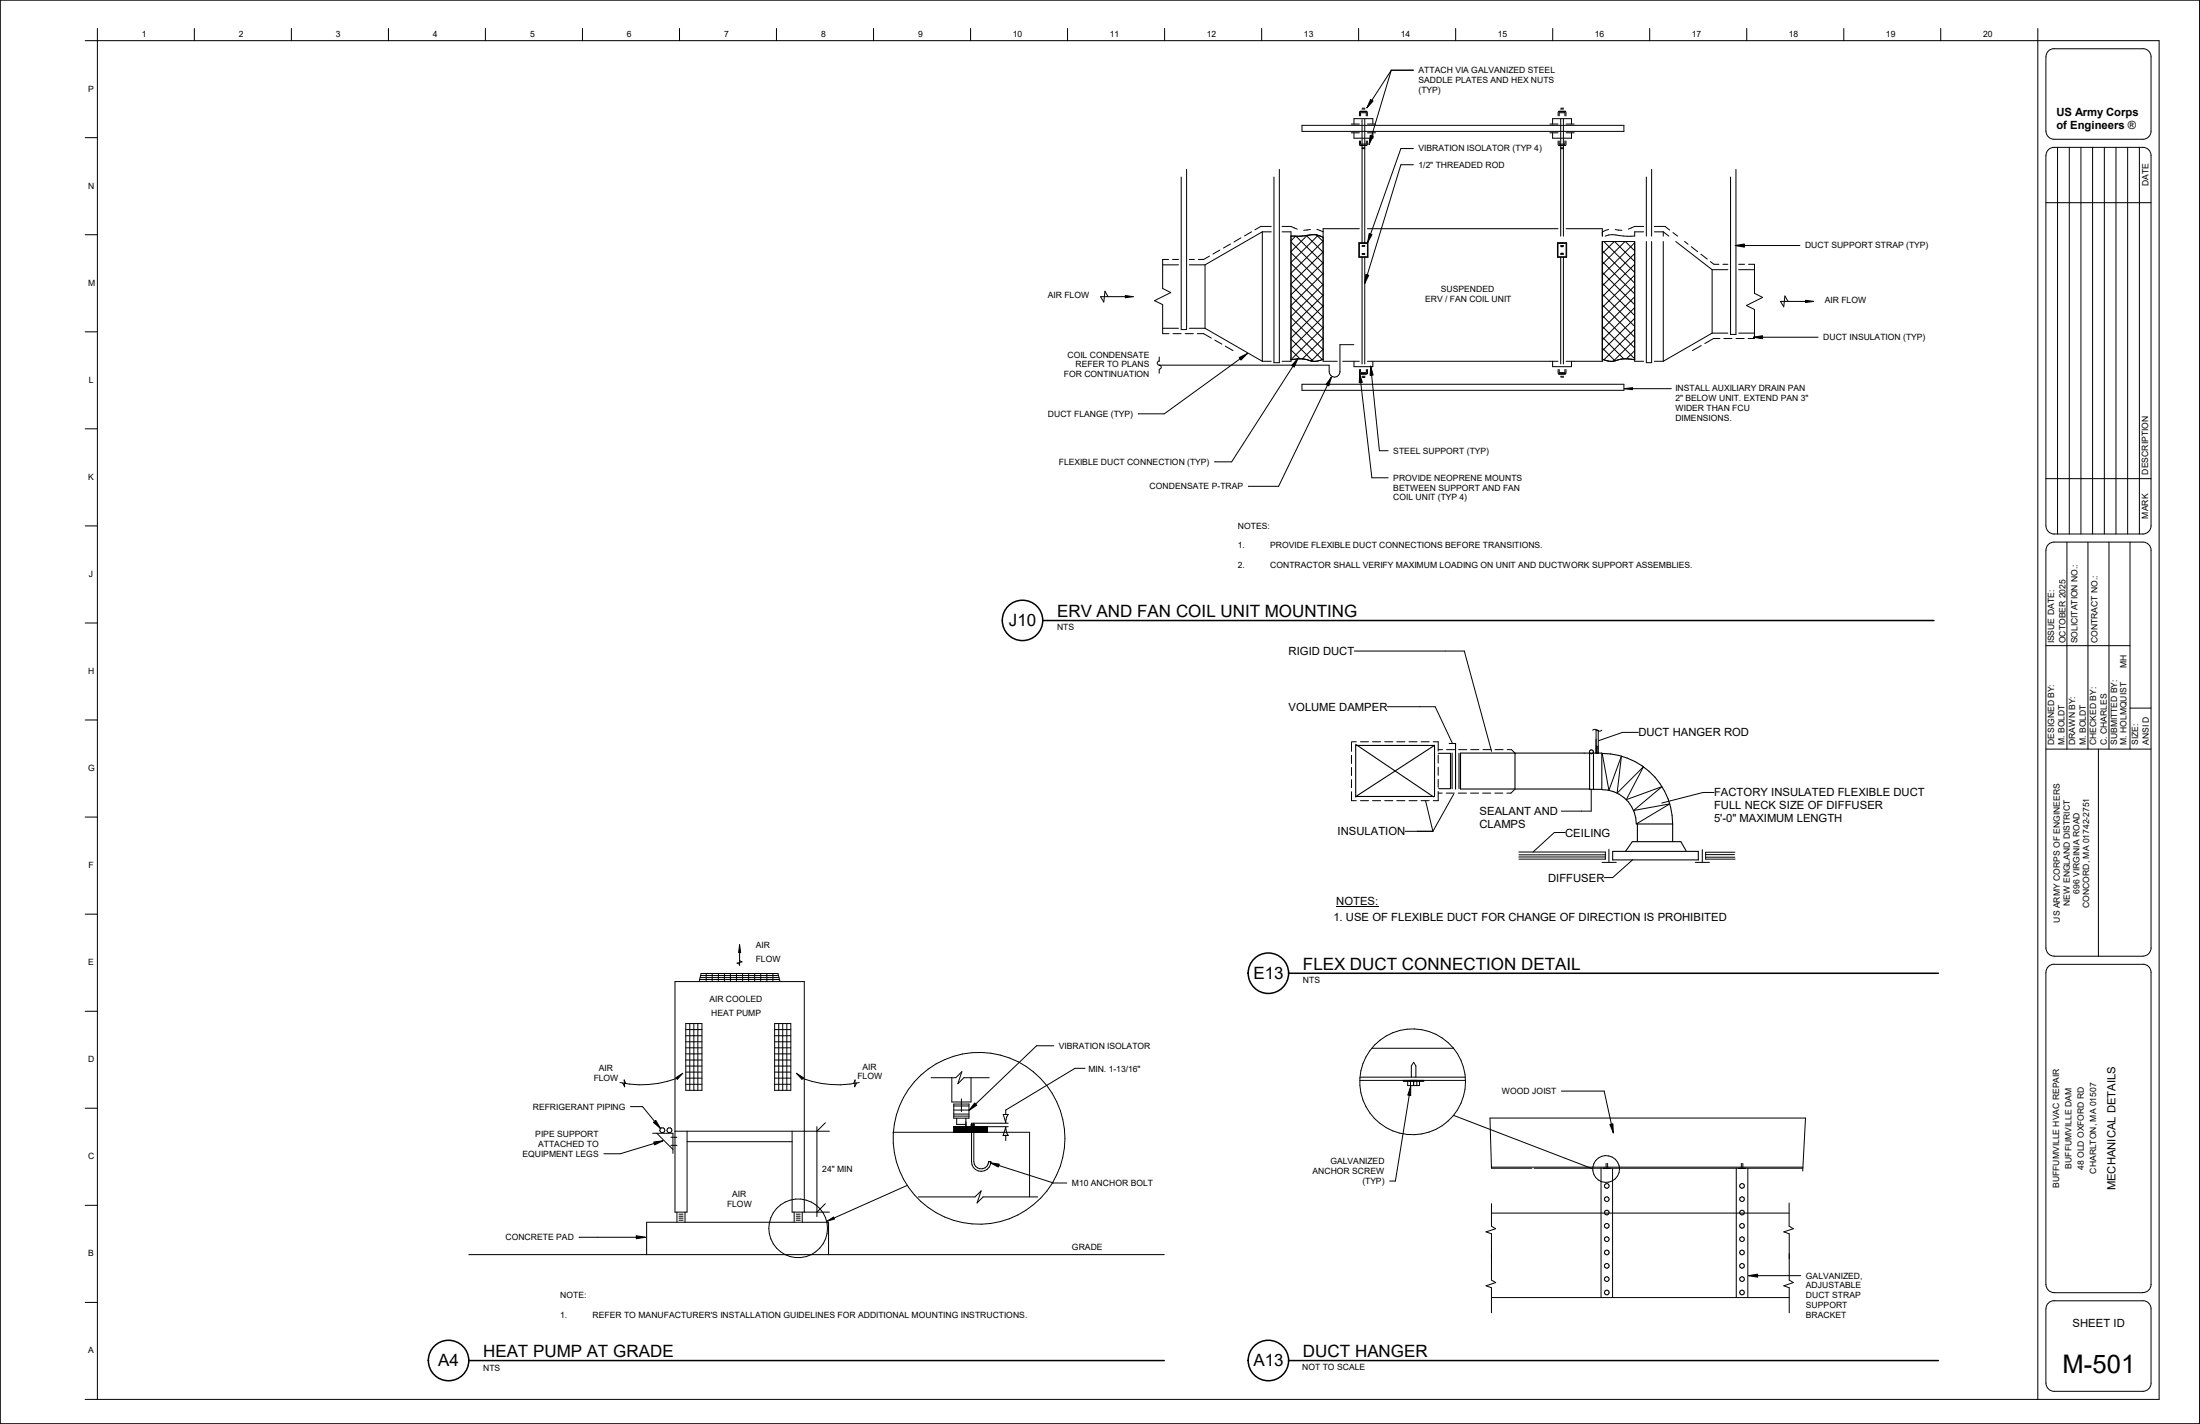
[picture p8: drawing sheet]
<svg xmlns="http://www.w3.org/2000/svg" width="864mm" height="559mm" viewBox="0 0 864 559" stroke-linecap="round" stroke-linejoin="round" font-family="sans-serif">
<path d="M441.7 116h3.2v.8h-3.2zM708.8 117.9h3.2v.8h-3.2zM637.6 152.1h3.2v.8h-3.2zM289.9 370.7h.8v3.1h-.8zM265.3 421.2h2.7v2.3h-2.7zM312.7 421.2h2.6v2.3h-2.6zM374.4 442.1h13.2v2.2h-13.2zM324.6 477.6h2.9v1.7h-2.9z" fill="#000"/>
<g fill="none" stroke="#000" stroke-width=".39">
<path d="M511.1 49.2h126.4v2.4h-126.4zM530.4 52.1h3.2M530.4 48.7h3.2M531.5 48.7v-2.1h7.4v2.1M531.5 52.1v2.1h7.4v-2.1M533.7 43.9v1.6M533.7 55.3v1.6M533.8 57h2.8M533.8 43.8h2.8M533.9 57.1h2.6M533.9 43.7h2.6M534.1 45.5v-1.3h2.2v1.3"/>
<path d="M534.1 55.3v1.3h2.2v-1.3M534.6 42.8h1.2M534.7 46.9v48.4M534.7 58.3h1M534.7 58h1M534.8 42.5h1M535.7 46.6v48.7M536.7 43.9v1.6M536.7 55.3v1.6M536.8 52.1h3.2M536.8 48.7h3.2M608.4 52.1h3.2"/>
<path d="M608.4 48.7h3.2M609.5 48.7v-2.1h7.4v2.1M609.5 52.1v2.1h7.4v-2.1M611.6 43.9v1.6M611.6 55.3v1.6M611.8 57h2.8M611.8 43.8h2.8M611.9 57.1h2.6M611.9 43.7h2.6M612.1 45.5v-1.3h2.2v1.3M612.1 55.3v1.3h2.2v-1.3M612.6 42.8h1.1"/>
<path d="M612.6 46.6v46.1M612.6 58.3h1.1M612.6 58h1.1M612.7 42.5h1.1M613.7 46.6v46.1M614.7 43.9v1.6M614.7 55.3v1.6M614.8 52.1h3.1M614.8 48.7h3.1M465.8 66.5v62.8h-2.1v-59.8M502.2 66.5v75.8h-2.1v-72.8M646.3 69.5v23.2"/>
<path d="M648.3 66.5v26.2M681.4 66.5v64.7h-2.1v-61.7M478.9 98.1l-2.8 1.6M483 95.8l-2.7 1.5M487.1 93.3l-2.7 1.7M491.3 91l-2.8 1.6M495.5 91h3.5M495.5 91l-22.5 12.9M495.5 91v50.8M499 88.9h-4.1l-2.3 1.3M503.3 91h3.5v50.8h-3.5M503.3 88.9h3.5l2.4 1"/>
<path d="M506.8 99.1l12.6 12.7M506.8 94.9l12.6 12.6M508.6 92.7l-1.8 1.8M508.8 92.7l10.6 10.6M509.6 92.7h1.4a10.9 10.9 0 0 1 8.4 .4 7.9 7.9 0 0 0-6.3-.7l-6.3 6.4M512.8 92.4l6.6 6.6M513.2 92.4l-6.4 .2 2.6 .1M514.4 90l-2.6 .4M516.8 92.2l2.6 2.6M516.9 90l2.5 1M517.4 92.4l-10.6 10.6M519.4 94.6l-12.6 12.6"/>
<path d="M519.4 98.8l-12.6 12.7M533.4 95.3h3.6v5.7h-3.6zM533.6 89.7h-14.2v52.1h5.5M533.6 95.5h3.2v5.3h-3.2zM534.7 96.7h1M534.7 96.4h1.1M534.7 99.5h1M534.7 99.8h1.1M536.8 89.7h74.8M611.4 95.3h3.6v5.7h-3.6zM611.6 95.5h3.2v5.3h-3.2zM612.6 96.4h1.1"/>
<path d="M612.6 99.8h1.1M612.6 96.7h1.1M612.6 99.5h1.1M612.8 96.8h.8M612.8 99.4h.8M614.8 89.7h14.2v3M629 98.4l12.7 12.7M629.6 94.8l12.1 12.1M631.4 90l-2.4 1M633.6 94.8l-4.6 4.7M633.8 94.8l7.9 7.9M634 90.1l2.7 .3"/>
<path d="M637.9 94.8l-8.9 8.9M638 94.8l3.7 3.6M641.7 95.3l-12.7 12.7M641.7 99.5l-12.7 12.7M645.2 91h-3.5v1.6l-5.9-.1a8.6 8.6 0 0 0-5.7 .2M645.2 88.9h-3.5l-2.5 1M646.3 94.8v47.5h2v-47.5M649.4 88.9h4.2l1.8 1.4M649.4 91h3.5M652.9 91v1.7M652.9 94.8v47M652.9 91l2.2 1.7"/>
<path d="M656.7 91.3l1.8 1.4M657.8 94.8l14.3 11M661.3 94.8l1.3 1M663.9 96.8l2.5 2M667.7 99.7l2.5 2M435 116.4l-1.3-2.1-.4 4.2-1.3-2.1h9.9M441.7 116l3.2 .4-3.2 .4zM456.4 103.9h6.2M458.7 101.8h-2.3v11.4l3.2 1.6-6.4 3.2 3.2 1.5v11.4h2.5M460.3 101.8h2.3M466.9 101.8h1.9M466.9 103.9h6.1"/>
<path d="M473 103.9v24.9M474.8 100.5l-2.3 1.3h-2M506.8 116.1l12.6 12.6M506.8 111.8l12.6 12.7M506.8 107.6l12.6 12.6M506.8 103.4l12.6 12.6M519.4 103.1l-12.6 12.6M519.4 107.3l-12.6 12.6M519.4 111.6l-12.6 12.6M519.4 115.8l-12.6 12.6M534.7 101v41.8M535.7 101v41.8"/>
<path d="M612.6 101v41.8M613.7 101v41.8M629 119.6l12.7 12.7M629 115.4l12.7 12.7M629 111.1l12.7 12.7M629 106.9l12.7 12.7M629 102.7l12.7 12.7M641.7 103.7l-12.7 12.7M641.7 108l-12.7 12.7M641.7 112.2l-12.7 12.7M641.7 116.5l-12.7 12.7M671.4 102.7l1.4 1h2"/>
<path d="M672.1 105.8v24.9M672.1 105.8h6.2M676.3 103.7h2M682.5 103.7h2.3M682.5 105.8h6.2M686.4 103.7h2.3v11.4l3.2 1.6-6.4 3.2 3.2 1.6v11.3h-2.5M701.9 118.3l-1.2-2.1-.5 4.2-1.3-2.1h9.9M708.8 117.9l3.2 .4-3.2 .4zM456.4 128.8h6.2M460.5 130.9h3.1M465.2 130.9h3.2M466.9 128.8h6.1"/>
<path d="M470 130.9h2.5l3 1.8M473 128.8l22.5 13M476.9 133.5l2.7 1.5M481 135.8l3 1.8M506.8 137.3l3.5 3.5M506.8 133.1l8.7 8.6M506.8 128.8l12.2 12.3M506.8 124.6l12.6 12.6M506.8 120.4l12.6 12.6M519.4 120.1l-12.6 12.6M519.4 124.3l-12.6 12.6M519.4 128.5l-12.6 12.6"/>
<path d="M519.4 132.8l-8.1 8M519.4 137l-4.7 4.6M531.5 135.3h-5.5v10.7M629 136.6l4.9 5M629 132.3l8.4 8.5M629 128.1l12.7 12.7M629 123.9l12.7 12.7M641.7 120.7l-12.7 12.7M641.7 124.9l-12.7 12.7M641.7 129.2l-12.1 12M641.7 133.4l-8.4 8.3M641.7 137.6l-3.2 3.2"/>
<path d="M667.8 135.6l-3.4 2M672.1 130.7h6.2M672.1 130.7l-19.2 11.1M675.1 132.8h-2.5l-3.4 2M676.7 132.8h3.2M681.5 132.8h3.2M682.5 130.7h6.2M455 143.3h66.8v2.5a2.12 2.12 0 0 0 2.1 2.2 2.12 2.12 0 0 0 2.1-2.2M495.5 141.8h3.5M510.3 140.8l-3.5 .4 2.6-.4a15.9 15.9 0 0 1 6.2 1l3.8-.8M510.3 140.8l2.3 .2a7.9 7.9 0 0 0 5.6 .4M511.1 150.8h126.4v2.4h-126.4z"/>
<path d="M527 141.8h6.6M531.5 141.8v2.1h7.4v-2.1M533.7 145v1.6h3.1v-1.6M533.8 146.8h2.7M534.1 145v1.1M534.2 146.2h2M534.7 147.7h1.1M534.8 148h1M534.9 148.1h.8M536.4 145v1.1M536.8 141.8h74.8M609.5 141.8v2.1h7.4v-2.1"/>
<path d="M611.6 145v1.5M611.8 146.6h2.8M611.9 146.8h2.6M612.1 145v1.2h2.2v-1.2M612.6 147.7h1.1M612.7 148h1.1M614.7 145v1.5M614.8 141.8h14.2v-47h12.7v47h3.5M635.3 141.2a7 7 0 0 1-6.3-.2l1 .4a5.9 5.9 0 0 0 4.3 .1M635.3 141.2l-1.1 .3M637.4 140.8l-2.1 .4M637.6 152.5l3.2-.4v.8z"/>
<path d="M637.6 152.5h18.5M638.4 140.8h-1M638.4 140.8l3.3 .4-3.9-.4-2.5 .4M649.4 141.8h3.5M530.5 291.1h1.9M530.5 291.3v3.6M530.5 296.4v3.2M534 291.1h3.2M538.8 291.1h3.2M543.6 291.1h3.1M548.3 291.1h3.2M553.1 291.1h3.2"/>
<path d="M557.8 291.1h3.2M562.6 291.1h2v3.6M564.6 296.3v3.2M564.6 294.2h1.7M567.8 294.2h3.2M572.6 294.2h3.2M577.3 294.2h3.2M582.1 294.2h3.2M586.9 294.2h3.1M591.7 294.2h1.6l1.6 1.5M626.5 286.6h.9v8.9h-.9zM626.5 293h.9"/>
<path d="M626.5 293.5h.9M626.5 293.9h.9M626.5 294.3h.9M626.5 294.8h.9M626.5 295.2h.9M628.9 295.7l2.7 14.4 4.9-13.4-1.7 14.5 10.3-10.3-6.7 12.9 14-5.1-11.1 9.4 14.1-2.6-13.1 7.8M530.5 310.7v3.5h1.9M530.5 301.2v3.1M530.5 305.9v3.2M534 314.2h3.2M538.8 314.2h3.2M543.6 314.2h3.1"/>
<path d="M548.3 314.2h3.2M553.1 314.2h3.2M557.8 314.2h3.2M564.6 301.1v3.1M564.6 305.8v3.2M564.6 310.6v3.6h-2M564.6 311.2h1.5M567.7 311.2h3.2M572.5 311.2h3.1M577.3 311.2h3.1M582 311.2h3.2M586.8 311.2h3.1"/>
<path d="M594.7 309.6l-1.6 1.6h-1.6M596.2 334.3h34v2.8h-33.9M596.2 336.3h34M596.3 335.4h33.9M628.9 338.4h5.5M631.6 333.2v5.2M665.5 338.4h5.5M668.2 333.4v5M669.5 335.4h11.3M669.5 336.4h11.5M681 334.4h-11.5v2.7h11.6M290.3 373.8v5.1"/>
<path d="M290.3 377l1 .4-2 .6 1 .4M290.3 370.7l.4 3.1h-.8zM274.4 385.2l.8-3.2h30.2l.8 3.2M274.7 384.4h31.3M274.8 383.6h31M275 382.8h30.6M277.2 382v3.2M279.6 382v3.2M282 382v3.2M284.4 382v3.2M286.7 382v3.2M289.1 382v3.2"/>
<path d="M291.5 382v3.2M293.9 382v3.2M296.2 382v3.2M298.6 382v3.2M301 382v3.2M303.4 382v3.2M269.2 401.7h6.3v26.2h-6.3zM269.2 418.3h6.3M269.2 416h6.3M269.2 413.6h6.3M269.2 411.2h6.3M269.2 408.8h6.3"/>
<path d="M269.2 406.4h6.3M269.2 404h6.3M270.8 401.7v26.2M272.4 401.7v26.2M273.9 401.7v26.2M304.1 401.7h6.3v26.2h-6.3zM304.1 418.3h6.3M304.1 416h6.3M304.1 413.6h6.3M304.1 411.2h6.3M304.1 408.8h6.3M304.1 406.4h6.3"/>
<path d="M304.1 404h6.3M305.7 401.7v26.2M307.3 401.7v26.2M308.9 401.7v26.2M425.9 419.2h-3.9l-27.2 16.4v1.7M538.5 411.4h32.1M244.4 425l.8 1.5-.2-2.7 .6 1.4M265.3 422.9l2.7-1.7-2.1 2.3zM265.6 423.2a40.3 40.3 0 0 1-22.2 1.6M269.2 425.5h6.3M269.2 423.1h6.3M269.2 420.7h6.3"/>
<path d="M304.1 425.5h6.3M304.1 423.1h6.3M304.1 420.7h6.3M312.6 421.2l2.7 1.7-.5 .6zM315.1 423.2a40.3 40.3 0 0 0 22.2 1.6M336.3 425l-.8 1.5 .2-2.7-.6 1.4M365.5 422.9h9.7l2.4-2.4-1.6 4.8 2.4-2.4h9.9M373.6 422.9v9.5h7.6v-9.5M374.4 433.2h6v5.6h-6zM374.4 434h6M374.4 438h6M374.4 437.2h6"/>
<path d="M374.4 435.6h6M375.5 438.8v2.4h3.6M377.4 431.2v5M379.1 438.8v3.3M393.8 437.3h1.9l-.5 1-.4 2.3zM533.8 424h41.5M533.9 422.7h41.3M550.9 424.3h8M552.6 424.3v1.7h4.6v-1.7M553.7 424.3v1.7M554 422.7v-4.4l.9-1.4 .9 1.4v4.4M554.9 424.3v1.7"/>
<path d="M556.2 424.3v1.7M570.6 437.7l54.6 21M256.2 444.7h8v7.9M256.6 448.1l3.6-.4-3.2 1.6zM257.8 444.7l6.4 6.4M260.2 447.7l-16.7 5.1h-6.4M263.4 449.5h2.3M263.4 446.3h2.3M265 443.9h60.6M269.7 443.9v31.8h-4.7v-90.5h50.7v90.5M269.7 448h41.2M310.9 443.9v31.8h14.7"/>
<path d="M320.7 442.1v35.3M324 440.6l-3.3 3.3M350.5 444.3h53.7v25.4M375.8 442.1l2.2 2.2M376.8 442.1l-2.2 2.2M379.2 440.2v1.8h4.9M380 442.1l2.3 2.2v11.5a2.9 2.9 0 0 0 2.9 2.9 2.9 2.9 0 0 0 2.9-2.9h.9a3.8 3.8 0 0 1-3.8 3.9 3.8 3.8 0 0 1-3.8-3.8v-11.6M381 442.1l-2.2 2.2M381.2 442v-.8h1.2v.8M381.2 441.6h1.2M382.3 440.8v1.2M384.3 442.1l2.2 2.2"/>
<path d="M385.3 442.1l-2.2 2.2M387.6 442.1v2.2M394.8 442.3l.4 2.2 .5 1.1h-1.9zM394.8 445.6v2M395.8 442.1h-21.4v2.2M395.8 440.8h-14.4v1.2M585.4 458h122.3M601.3 458.4h-15.8l-.6-19.7h123.8l-1.1 20.8M602.2 458.4h105.5M628.5 458.4v50.8M629.4 458.6h2.7M630.5 456.5v1.5"/>
<path d="M631.1 456.5v1.5M633 458.4v50.8M681.6 458.4v50.8M682.5 458.6h2.7M683.6 456.5v1.5M684.1 456.5v1.5M686.1 458.4v50.8M265.7 475.7v3.9M266.5 476.5h1.6M266.5 477.3h1.6M266.5 478h1.6M266.5 478.8h1.6"/>
<path d="M268.9 475.7v3.9M311.7 475.7v3.9M312.5 476.5h1.6M312.5 477.3h1.6M312.5 478h1.6M312.5 478.8h1.6M314.9 475.7v3.9M324 472.4l-3.3 3.3M324.5 479.3l2.7-1.7 .3 .8zM356.2 465.2l-28.8 12.8M360.5 469.7h22.2l2.4-2.4-1.6 4.8 2.4-2.4h21.4M585.5 476h116.8"/>
<path d="M585.5 472.4v8.8l1.6 1-3.7 1.2 2.1 .8v18.1l1.6 1-3.7 1.3 2.1 .7v9.9M702.3 472.1v9.1l1.7 1-3.8 1.2 2.2 .8v18.1l1.6 1-3.8 1.3 2.2 .7v9.9M184 492.3h273M253.8 492.3v-12.7h71.4v12.7M585.5 509.2h116.9"/>
<circle cx="554.5" cy="424.5" r="20.8"/>
<circle cx="260" cy="443.5" r=".99"/>
<circle cx="262.8" cy="443.5" r=".99"/>
<circle cx="384.3" cy="446.7" r="33.7"/>
<circle cx="630.5" cy="458.7" r="5.3"/>
<circle cx="630.7" cy="475.8" r=".94"/>
<circle cx="630.7" cy="465.4" r=".94"/>
<circle cx="630.7" cy="470.6" r=".93"/>
<circle cx="683.8" cy="470.6" r=".93"/>
<circle cx="683.8" cy="465.4" r=".93"/>
<circle cx="683.8" cy="475.8" r=".93"/>
<circle cx="313.3" cy="482" r="11.5"/>
<circle cx="630.7" cy="481" r=".94"/>
<circle cx="630.7" cy="486.3" r=".94"/>
<circle cx="630.7" cy="496.7" r=".94"/>
<circle cx="630.7" cy="491.5" r=".93"/>
<circle cx="683.8" cy="496.7" r=".93"/>
<circle cx="683.8" cy="481" r=".93"/>
<circle cx="683.8" cy="486.3" r=".93"/>
<circle cx="683.8" cy="491.5" r=".93"/>
<circle cx="630.7" cy="501.9" r=".94"/>
<circle cx="630.7" cy="507.2" r=".94"/>
<circle cx="683.8" cy="501.9" r=".93"/>
<circle cx="683.8" cy="507.2" r=".93"/>
</g>
<g fill="none" stroke="#000" stroke-width=".42">
<path d="M532.2 292.1l30.5 20.6M563.1 292.5l-30.8 20h30.8v-20h-30.9v20.3M564.6 295.6h4.8v13.9h-4.7M568.9 291.8h2.5v17.9M570 295.5v14M572.7 295.6v13.9M594.7 295.5v14.1M624 295.5l-.1 14.3h4.9v-14.3h-55.5v14.1h50.8M625.5 295.5v14.3M628.9 295.7a27.7 27.7 0 0 1 27.7 27.6M628.9 309.9a13.5 13.5 0 0 1 13.4 13.4M633.1 334.1h33.6v3.3h-33.6z"/>
<path d="M656.6 323.3h-13.9v7M656.6 323.3v7M661.8 333.8l-2-3.5h-19l-2.7 3.8"/>
<circle cx="624.7" cy="295" r=".79"/>
</g>
<path d="M256.6 448.1l3.6-.4-3.2 1.6z" fill="#000"/>
<g fill="#fff">
<path d="M210.1 443.1h24.9v3.9h-24.9z"/>
<path d="M211.2 447h23.8v3.8h-23.8z"/>
<path d="M205.1 450.8h29.9v3.9h-29.9z"/>
<path d="M278.5 390.3h20.8v3.9h-20.8z"/>
<path d="M279.1 395.5h19.7v3.8h-19.7z"/>
</g>
<path d="M247.6 434.3h4.6l7 8.5M256.5 440.4l.9-.7 1.8 3.1z" fill="none" stroke="#000" stroke-width=".39"/>
<path d="M256.5 440.4l.9-.7 1.8 3.1z" fill="#000"/>
<g fill="#fff">
<path d="M209.2 432.4h36.3v3.8h-36.3z"/>
<path d="M296.7 369h5.5v3.9h-5.5z"/>
<path d="M296.7 374.3h9.8v3.9h-9.8z"/>
<path d="M427.2 417.6h9.9v3.8h-9.9z"/>
<path d="M437.1 417.6h1.1v3.8h-1.1z"/>
<path d="M438.2 417.6h9.6v3.8h-9.6z"/>
</g>
<path d="M388.7 456.3l3.6 .5-.4 1.2z" fill="#000"/>
<path d="M388.7 456.3l3.6 .5-.4 1.2zM388.7 456.3l24.9 7.9h5.2" fill="none" stroke="#000" stroke-width=".39"/>
<path d="M420.8 462.3h31.8v3.9h-31.8z" fill="#fff"/>
<path d="M382.6 432.8l.8 .9-3 2z" fill="#000"/>
<path d="M413.6 410.4h-6.7l-26.5 25.3M382.6 432.8l.8 .9-3 2z" fill="none" stroke="#000" stroke-width=".39"/>
<g fill="#fff">
<path d="M415.7 408.4h35.9v3.9h-35.9z"/>
<path d="M219.9 506.3h10.4v3.9h-10.4z"/>
<path d="M219.9 514h2.8v3.9h-2.8z"/>
<path d="M232.6 514h170.7v3.9h-170.7z"/>
<path d="M287.4 466.7h5.5v3.8h-5.5z"/>
<path d="M285.4 470.4h9.8v3.9h-9.8z"/>
<path d="M235 417.4h5.6v3.9h-5.6z"/>
<path d="M233 421.1h9.9v3.9h-9.9z"/>
<path d="M338.6 416.6h5.5v3.9h-5.5z"/>
<path d="M336.6 420.3h9.8v3.9h-9.8z"/>
</g>
<path d="M227.3 485.5h26M249.8 484.9l3.5 .6-3.5 .6z" fill="none" stroke="#000" stroke-width=".39"/>
<path d="M249.8 484.9l3.5 .6-3.5 .6z" fill="#000"/>
<g fill="#fff">
<path d="M198.4 483.6h26.9v3.9h-26.9z"/>
<path d="M420.8 487.5h12.1v3.8h-12.1z"/>
<path d="M322.8 456.8h11.9v3.8h-11.9z"/>
</g>
<path d="M537.5 91.7l1.1 .4-1.8 3.1z" fill="#000"/>
<path d="M554.8 58.3h-4.9l-13.1 36.9M537.5 91.7l1.1 .4-1.8 3.1z" fill="none" stroke="#000" stroke-width=".39"/>
<path d="M556.9 56.3h48.4v3.9h-48.4z" fill="#fff"/>
<path d="M536.2 107.7l1.1 .3-1.6 3.3z" fill="#000"/>
<path d="M554.8 64.6h-4.9l-14.2 46.7M536.2 107.7l1.1 .3-1.6 3.3z" fill="none" stroke="#000" stroke-width=".39"/>
<path d="M556.9 62.7h33.7v3.8h-33.7z" fill="#fff"/>
<path d="M681.1 96.4l3.6-.6v1.2z" fill="#000"/>
<path d="M681.1 96.4l3.6-.6v1.2zM681.1 96.4h25.4" fill="none" stroke="#000" stroke-width=".39"/>
<g fill="#fff">
<path d="M708.6 94.4h48.4v3.9h-48.4z"/>
<path d="M411.4 114h16.3v3.9h-16.3z"/>
<path d="M565.6 111.6h21v3.8h-21z"/>
<path d="M559.4 115.5h33.9v3.8h-33.9z"/>
<path d="M716.4 115.9h16.3v3.8h-16.3z"/>
</g>
<path d="M688.3 132.3l3.6-.6v1.2z" fill="#000"/>
<path d="M688.3 132.3l3.6-.6v1.2zM688.3 132.3h25.4" fill="none" stroke="#000" stroke-width=".39"/>
<g fill="#fff">
<path d="M715.7 130.4h40.1v3.9h-40.1z"/>
<path d="M419.1 137.3h32.1v3.8h-32.1z"/>
<path d="M422.2 141.1h29v3.8h-29z"/>
<path d="M417.6 144.9h33.6v3.9h-33.6z"/>
<path d="M657.6 150.5h51.1v3.8h-51.1z"/>
<path d="M657.6 154.3h52.3v3.9h-52.3z"/>
<path d="M657.6 158.2h29.3v3.9h-29.3z"/>
<path d="M657.6 162h22.2v3.9h-22.2z"/>
</g>
<path d="M489.7 138.7l-32.7 23.7h-10.2M486.4 140.3l3.3-1.6-2.6 2.6z" fill="none" stroke="#000" stroke-width=".39"/>
<path d="M486.4 140.3l3.3-1.6-2.6 2.6z" fill="#000"/>
<path d="M411.4 160.5h33.4v3.8h-33.4z" fill="#fff"/>
<path d="M509.4 140.8l-1.4 3.3-1-.7zM509.4 140.8l-25.9 40.4h-6.7" fill="none" stroke="#000" stroke-width=".39"/>
<path d="M509.4 140.8l-1.4 3.3-1-.7z" fill="#000"/>
<path d="M415.7 179.3h59.1v3.8h-59.1z" fill="#fff"/>
<path d="M522.6 148l-1 3.4-1.1-.5zM522.6 148l-20.7 42.8h-11.8" fill="none" stroke="#000" stroke-width=".39"/>
<path d="M522.6 148l-1 3.4-1.1-.5z" fill="#000"/>
<g fill="#fff">
<path d="M451.3 188.9h26.6v3.9h-26.6z"/>
<path d="M477.9 188.9h1.1v3.9h-1.1z"/>
<path d="M479 188.9h9v3.9h-9z"/>
</g>
<path d="M538.1 143.7l.9 3.5-1.2 .1z" fill="#000"/>
<path d="M538.1 143.7l.9 3.5-1.2 .1zM538.1 143.7l3.4 33.2h3.4" fill="none" stroke="#000" stroke-width=".39"/>
<path d="M546.9 175h37.6v3.8h-37.6z" fill="#fff"/>
<path d="M533.7 146.6l1.1 3.5-1.2 .1z" fill="#000"/>
<path d="M533.7 146.6l1.1 3.5-1.2 .1zM533.7 146.6l4.8 40.9h6.4" fill="none" stroke="#000" stroke-width=".39"/>
<g fill="#fff">
<path d="M546.9 185.6h51.6v3.8h-51.6z"/>
<path d="M546.9 189.4h50.8v3.9h-50.8z"/>
<path d="M546.9 193.3h29v3.8h-29z"/>
<path d="M485.9 204.4h13.5v3.9h-13.5z"/>
<path d="M485.9 212.1h2.8v3.8h-2.8z"/>
<path d="M498.6 212.1h107.9v3.8h-107.9z"/>
<path d="M485.9 219.8h2.8v3.8h-2.8z"/>
<path d="M498.6 219.8h165.8v3.8h-165.8z"/>
</g>
<path d="M538 39l1 .7-2.4 2.6zM546.1 27.6h8.7M546.1 27.6l-8.7 29.1M546.1 27.6l-9.5 14.7M537.9 53.1l1.1 .4-1.6 3.2zM455 140.1l.1 1.6a.85 .85 0 0 0-.8 1 .85 .85 0 0 0 1.1 .7l.4 .7-.2 .5-.5 .3M455 144.9v1.6" fill="none" stroke="#000" stroke-width=".39"/>
<path d="M538 39l1 .7-2.4 2.6zM537.9 53.1l1.1 .4-1.6 3.2z" fill="#000"/>
<g fill="#fff">
<path d="M556.9 25.7h54.4v3.8h-54.4z"/>
<path d="M556.9 29.5h54.2v3.8h-54.2z"/>
<path d="M556.9 33.3h8.7v3.9h-8.7z"/>
</g>
<g fill="none" stroke="#000" stroke-width=".39">
<path d="M531.6 255.5h43.2l10.7 39.4M544.6 277.3h18.8l6.7 14.4M625.2 286.6a2.58 2.58 0 0 1 2.7 .3l.9-.3M643.1 287.4h-6.2l-9.4 3.3M559.6 314.2l2.9 12M570.6 311.7l-8.1 14.5M624.6 309.8v8.5h-11.7M672.8 311h-4.3l-16.2 4.1M551.6 326.2h10.9M614.4 326.7h-4.2l-8.4 7.6M640.9 337.4l-7.8 7h-3.3M524.6 355.7h16.5"/>
<path d="M553.8 426.3v3.6l-1.2-.2zM553.8 426.3l-6 37.2h-2.3"/>
</g>
<path d="M553.8 426.3v3.6l-1.2-.2z" fill="#000"/>
<g fill="#fff">
<path d="M522.2 453.9h21.3v3.9h-21.3z"/>
<path d="M515.2 457.8h28.3v3.8h-28.3z"/>
<path d="M534.8 461.6h8.7v3.8h-8.7z"/>
</g>
<path d="M686.4 500.6l3.5-.6v1.2z" fill="#000"/>
<path d="M686.4 500.6l3.5-.6v1.2zM686.4 500.6h20.5" fill="none" stroke="#000" stroke-width=".39"/>
<g fill="#fff">
<path d="M708.9 498.7h22.2v3.8h-22.2z"/>
<path d="M708.9 502.5h21.8v3.8h-21.8z"/>
<path d="M708.9 506.3h21.6v3.9h-21.6z"/>
<path d="M708.9 510.2h16.4v3.8h-16.4z"/>
<path d="M708.9 514h15.9v3.9h-15.9z"/>
</g>
<path d="M613 428.2h16.7l3.6 16.4M632 441.2l1.1-.2 .2 3.6z" fill="none" stroke="#000" stroke-width=".39"/>
<path d="M632 441.2l1.1-.2 .2 3.6z" fill="#000"/>
<path d="M589.5 426.3h21.5v3.8h-21.5z" fill="#fff"/>
<g fill="none" stroke="#000" stroke-width=".39">
<path d="M.1 .1h863.3v558.6h-863.3zM33.4 16h814.2v533.1h-814.2M38.2 11.2v537.9M76.3 11.2v4.8M114.4 11.2v4.8M152.5 11.2v4.8M190.5 11.2v4.8M228.6 11.2v4.8M266.7 11.2v4.8M304.8 11.2v4.8M342.9 11.2v4.8M381 11.2v4.8"/>
<path d="M419.1 11.2v4.8M457.2 11.2v4.8M495.3 11.2v4.8M533.3 11.2v4.8M571.4 11.2v4.8M609.5 11.2v4.8M647.6 11.2v4.8M685.7 11.2v4.8M723.8 11.2v4.8M761.8 11.2v4.8M799.9 11.2v537.9M804.1 20l1-.7 1.2-.2h34.9a3.1 3.1 0 0 1 3.2 3.2v29.2a3.2 3.2 0 0 1-3.2 3.2h-34.9a3.2 3.2 0 0 1-3.2-3.2v-29.2l.3-1.3z"/>
<path d="M33.4 54h4.8M804.1 58.7l1-.6 1.2-.3h34.9a3.2 3.2 0 0 1 3.2 3.2v145.4a3.2 3.2 0 0 1-3.2 3.2h-34.9a3.2 3.2 0 0 1-3.2-3.2v-145.4l.3-1.2zM807.7 57.8v151.8M812.3 57.8v151.8M816.9 57.8v151.8M821.4 57.8v151.8M826.1 57.8v151.8M830.6 57.8v151.8M835.2 57.8v151.8M839.8 57.8v151.8M803.1 79.5h41.3M33.4 92.1h4.8"/>
<path d="M33.4 130.2h4.8M33.4 168.3h4.8M803.1 187.8h41.3M33.4 206.4h4.8M811.4 212.7v81.3M819.6 212.7v81.3M827.9 212.7v81.3M836.1 212.7v81.3M33.4 244.5h4.8M803.1 253.4h33M836.1 277.9h8.3M33.4 282.5h4.8"/>
<path d="M803.1 294h41.3M823.7 294v81.2M33.4 320.6h4.8M33.4 358.7h4.8M806.3 375.2h34.9M806.3 375.2a3.2 3.2 0 0 1-3.2-3.1v-156.2a3.1 3.1 0 0 1 3.2-3.2h34.9a3.2 3.2 0 0 1 3.2 3.2v156.1a3.2 3.2 0 0 1-3.2 3.2M33.4 396.8h4.8M33.4 434.9h4.8M33.4 473h4.8M33.4 511.1h4.8M803.1 513.6v29.2a3.2 3.2 0 0 0 3.2 3.2h34.9a3.2 3.2 0 0 0 3.2-3.2v-29.2M803.1 504.1v-122.5a3.1 3.1 0 0 1 3.2-3.2h34.9a3.2 3.2 0 0 1 3.2 3.2v122.5"/>
<path d="M803.1 513.6a3.1 3.1 0 0 1 3.2-3.2h34.9a3.2 3.2 0 0 1 3.2 3.2M803.1 504.1a3.2 3.2 0 0 0 3.2 3.1h34.9a3.2 3.2 0 0 0 3.2-3.1"/>
</g>
<circle cx="176.1" cy="533.9" r="7.9" fill="none" stroke="#000" stroke-width=".59"/>
<g fill="#fff">
<path d="M189.7 534.8h6.7v3.8h-6.7z"/>
<path d="M172 530.1h8.2v7.4h-8.2z"/>
<path d="M189.7 526.5h74.7v7.5h-74.7z"/>
</g>
<g fill="none" stroke="#000" stroke-width=".59">
<path d="M184 533.9h273"/>
<circle cx="401.4" cy="243.5" r="7.9"/>
</g>
<g fill="#fff">
<path d="M415 244.3h6.7v3.9h-6.7z"/>
<path d="M396 239.6h10.8v7.5h-10.8z"/>
<path d="M415 236.1h117.9v7.5h-117.9z"/>
</g>
<g fill="none" stroke="#000" stroke-width=".59">
<path d="M409.3 243.5h349.9"/>
<circle cx="497.9" cy="381.9" r="7.9"/>
</g>
<g fill="#fff">
<path d="M511.5 382.8h6.7v3.8h-6.7z"/>
<path d="M492 378.1h11.8v7.4h-11.8z"/>
<path d="M511.5 374.6h109v7.4h-109z"/>
</g>
<g fill="none" stroke="#000" stroke-width=".59">
<path d="M505.8 381.9h255.1"/>
<circle cx="497.9" cy="533.9" r="7.9"/>
</g>
<g fill="#fff">
<path d="M511.2 534.8h24.7v3.8h-24.7z"/>
<path d="M492 530.1h11.8v7.4h-11.8z"/>
<path d="M511.5 526.5h49v7.5h-49z"/>
</g>
<path d="M505.8 533.9h255.1" fill="none" stroke="#000" stroke-width=".59"/>
<text font-size="10.1" x="809.6" y="538.8">M-501</text>
<g font-size="6.7">
<text x="396" y="245.5">J10</text>
<text x="415" y="242.1">ERV AND FAN COIL UNIT MOUNTING</text>
<text x="511.5" y="380.5">FLEX DUCT CONNECTION DETAIL</text>
<text x="492" y="384">E13</text>
<text x="189.7" y="532.5">HEAT PUMP AT GRADE</text>
<text x="511.5" y="532.5">DUCT HANGER</text>
<text x="172" y="536">A4</text>
<text x="492" y="536">A13</text>
</g>
<g font-size="4.4">
<text x="807.2" y="45.5">US Army Corps</text>
<text x="807.2" y="50.7">of Engineers ®</text>
<text x="505.8" y="257.1">RIGID DUCT</text>
<text x="505.8" y="278.9">VOLUME DAMPER</text>
<text x="643.1" y="289">DUCT HANGER ROD</text>
<text x="672.8" y="312.5">FACTORY INSULATED FLEXIBLE DUCT</text>
<text x="672.8" y="317.5">FULL NECK SIZE OF DIFFUSER</text>
<text x="580.8" y="319.9">SEALANT AND</text>
<text x="672.8" y="322.5">5'-0&quot; MAXIMUM LENGTH</text>
<text x="525.1" y="327.8">INSULATION</text>
<text x="580.8" y="324.9">CLAMPS</text>
<text x="614.4" y="328.3">CEILING</text>
<text x="607.7" y="346">DIFFUSER</text>
<text x="524.6" y="355.1">NOTES:</text>
<text x="523.4" y="361.2">1. USE OF FLEXIBLE DUCT FOR CHANGE OF DIRECTION IS PROHIBITED</text>
<text x="830.4" y="467.1" transform="rotate(-90 830.4 467.1)">MECHANICAL DETAILS</text>
<text x="813.6" y="520.6">SHEET ID</text>
</g>
<g font-size="3.4">
<text x="55.7" y="14.6">1</text>
<text x="93.8" y="14.6">2</text>
<text x="131.9" y="14.6">3</text>
<text x="170" y="14.6">4</text>
<text x="208.1" y="14.6">5</text>
<text x="246.1" y="14.6">6</text>
<text x="284.2" y="14.6">7</text>
<text x="322.3" y="14.6">8</text>
<text x="360.4" y="14.6">9</text>
<text x="397.6" y="14.6">10</text>
<text x="435.7" y="14.6">11</text>
<text x="473.7" y="14.6">12</text>
<text x="511.8" y="14.6">13</text>
<text x="549.9" y="14.6">14</text>
<text x="588" y="14.6">15</text>
<text x="626.1" y="14.6">16</text>
<text x="664.2" y="14.6">17</text>
<text x="702.2" y="14.6">18</text>
<text x="740.3" y="14.6">19</text>
<text x="778.4" y="14.6">20</text>
<text x="556.9" y="28.7">ATTACH VIA GALVANIZED STEEL</text>
<text x="34.7" y="36">P</text>
<text x="556.9" y="32.6">SADDLE PLATES AND HEX NUTS</text>
<text x="556.9" y="36.4">(TYP)</text>
<text x="556.9" y="59.4">VIBRATION ISOLATOR (TYP 4)</text>
<text x="556.9" y="65.7">1/2&quot; THREADED ROD</text>
<text x="34.6" y="74">N</text>
<text x="843.3" y="73.1" transform="rotate(-90 843.3 73.1)">DATE</text>
<text x="708.6" y="97.5">DUCT SUPPORT STRAP (TYP)</text>
<text x="34.6" y="112.1">M</text>
<text x="411.4" y="117.1">AIR FLOW</text>
<text x="559.4" y="118.5">ERV / FAN COIL UNIT</text>
<text x="565.6" y="114.6">SUSPENDED</text>
<text x="716.4" y="118.9">AIR FLOW</text>
<text x="715.7" y="133.5">DUCT INSULATION (TYP)</text>
<text x="419.1" y="140.3">COIL CONDENSATE</text>
<text x="417.6" y="148">FOR CONTINUATION</text>
<text x="422.2" y="144.2">REFER TO PLANS</text>
<text x="34.8" y="150.2">L</text>
<text x="657.6" y="153.5">INSTALL AUXILIARY DRAIN PAN</text>
<text x="657.6" y="157.4">2&quot; BELOW UNIT. EXTEND PAN 3&quot;</text>
<text x="657.6" y="161.2">WIDER THAN FCU</text>
<text x="411.4" y="163.5">DUCT FLANGE (TYP)</text>
<text x="657.6" y="165.1">DIMENSIONS.</text>
<text x="546.9" y="178">STEEL SUPPORT (TYP)</text>
<text x="415.7" y="182.3">FLEXIBLE DUCT CONNECTION (TYP)</text>
<text x="34.7" y="188.3">K</text>
<text x="451.3" y="192">CONDENSATE P-TRAP</text>
<text x="546.9" y="188.6">PROVIDE NEOPRENE MOUNTS</text>
<text x="843.3" y="186.2" transform="rotate(-90 843.3 186.2)">DESCRIPTION</text>
<text x="546.9" y="192.5">BETWEEN SUPPORT AND FAN</text>
<text x="546.9" y="196.3">COIL UNIT (TYP 4)</text>
<text x="843.3" y="203.5" transform="rotate(-90 843.3 203.5)">MARK</text>
<text x="485.9" y="207.5">NOTES:</text>
<text x="485.9" y="215.1">1.</text>
<text x="498.6" y="215.1">PROVIDE FLEXIBLE DUCT CONNECTIONS BEFORE TRANSITIONS.</text>
<text x="34.9" y="226.4">J</text>
<text x="485.9" y="222.8">2.</text>
<text x="498.6" y="222.8">CONTRACTOR SHALL VERIFY MAXIMUM LOADING ON UNIT AND DUCTWORK SUPPORT ASSEMBLIES.</text>
<text x="415" y="247.4">NTS</text>
<text x="806.4" y="252.5" transform="rotate(-90 806.4 252.5)">ISSUE DATE:</text>
<text x="810.8" y="252.5" transform="rotate(-90 810.8 252.5)">OCTOBER 2025</text>
<text x="815.6" y="252.5" transform="rotate(-90 815.6 252.5)">SOLICITATION NO.:</text>
<text x="823.4" y="252.5" transform="rotate(-90 823.4 252.5)">CONTRACT NO.:</text>
<text x="834.8" y="262.1" transform="rotate(-90 834.8 262.1)">MH</text>
<text x="34.6" y="264.5">H</text>
<text x="806.4" y="292.4" transform="rotate(-90 806.4 292.4)">DESIGNED BY:</text>
<text x="810.5" y="292.4" transform="rotate(-90 810.5 292.4)">M. BOLDT</text>
<text x="814.6" y="292.4" transform="rotate(-90 814.6 292.4)">DRAWN BY:</text>
<text x="818.7" y="292.4" transform="rotate(-90 818.7 292.4)">M. BOLDT</text>
<text x="822.8" y="292.4" transform="rotate(-90 822.8 292.4)">CHECKED BY:</text>
<text x="827" y="292.4" transform="rotate(-90 827 292.4)">C. CHARLES</text>
<text x="831" y="292.4" transform="rotate(-90 831 292.4)">SUBMITTED BY:</text>
<text x="834.8" y="292.4" transform="rotate(-90 834.8 292.4)">M. HOLMQUIST</text>
<text x="839.4" y="292.4" transform="rotate(-90 839.4 292.4)">SIZE:</text>
<text x="843.5" y="292.4" transform="rotate(-90 843.5 292.4)">ANSI D</text>
<text x="34.6" y="302.6">G</text>
<text x="34.7" y="340.7">F</text>
<text x="816.3" y="350.6" transform="rotate(-90 816.3 350.6)">696 VIRGINIA ROAD</text>
<text x="812.5" y="355.5" transform="rotate(-90 812.5 355.5)">NEW ENGLAND DISTRICT</text>
<text x="820.1" y="356.3" transform="rotate(-90 820.1 356.3)">CONCORD, MA 01742-2751</text>
<text x="808.6" y="362.1" transform="rotate(-90 808.6 362.1)">US ARMY CORPS OF ENGINEERS</text>
<text x="296.7" y="372.1">AIR</text>
<text x="296.7" y="377.4">FLOW</text>
<text x="34.7" y="378.8">E</text>
<text x="511.5" y="385.8">NTS</text>
<text x="278.5" y="393.4">AIR COOLED</text>
<text x="279.1" y="398.5">HEAT PUMP</text>
<text x="415.7" y="411.5">VIBRATION ISOLATOR</text>
<text x="34.6" y="416.8">D</text>
<text x="338.6" y="419.7">AIR</text>
<text x="233" y="424.2">FLOW</text>
<text x="235" y="420.5">AIR</text>
<text x="336.6" y="423.4">FLOW</text>
<text x="427.2" y="420.6">MIN. 1-13/16&quot;</text>
<text x="589.5" y="429.3">WOOD JOIST</text>
<text x="209.2" y="435.4">REFRIGERANT PIPING</text>
<text x="210.1" y="446.2">PIPE SUPPORT</text>
<text x="34.6" y="454.9">C</text>
<text x="205.1" y="453.9">EQUIPMENT LEGS</text>
<text x="211.2" y="450">ATTACHED TO</text>
<text x="322.8" y="459.8">24&quot; MIN</text>
<text x="515.2" y="460.8">ANCHOR SCREW</text>
<text x="522.2" y="456.9">GALVANIZED</text>
<text x="813.1" y="458.6" transform="rotate(-90 813.1 458.6)">BUFFUMVILLE DAM</text>
<text x="818" y="459.1" transform="rotate(-90 818 459.1)">48 OLD OXFORD RD</text>
<text x="822.8" y="460.6" transform="rotate(-90 822.8 460.6)">CHARLTON, MA 01507</text>
<text x="420.8" y="465.4">M10 ANCHOR BOLT</text>
<text x="534.8" y="464.6">(TYP)</text>
<text x="808.4" y="466.2" transform="rotate(-90 808.4 466.2)">BUFFUMVILLE HVAC REPAIR</text>
<text x="285.4" y="473.5">FLOW</text>
<text x="287.4" y="469.7">AIR</text>
<text x="198.4" y="486.7">CONCRETE PAD</text>
<text x="420.8" y="490.5">GRADE</text>
<text x="34.7" y="493.1">B</text>
<text x="708.9" y="501.7">GALVANIZED,</text>
<text x="219.9" y="509.4">NOTE:</text>
<text x="708.9" y="505.6">ADJUSTABLE</text>
<text x="708.9" y="509.4">DUCT STRAP</text>
<text x="708.9" y="513.2">SUPPORT</text>
<text x="219.9" y="517.1">1.</text>
<text x="232.6" y="517.1">REFER TO MANUFACTURER'S INSTALLATION GUIDELINES FOR ADDITIONAL MOUNTING INSTRUCTIONS.</text>
<text x="708.9" y="517.1">BRACKET</text>
<text x="34.7" y="531.1">A</text>
<text x="189.7" y="537.8">NTS</text>
<text x="511.2" y="537.8">NOT TO SCALE</text>
</g>
</svg>
